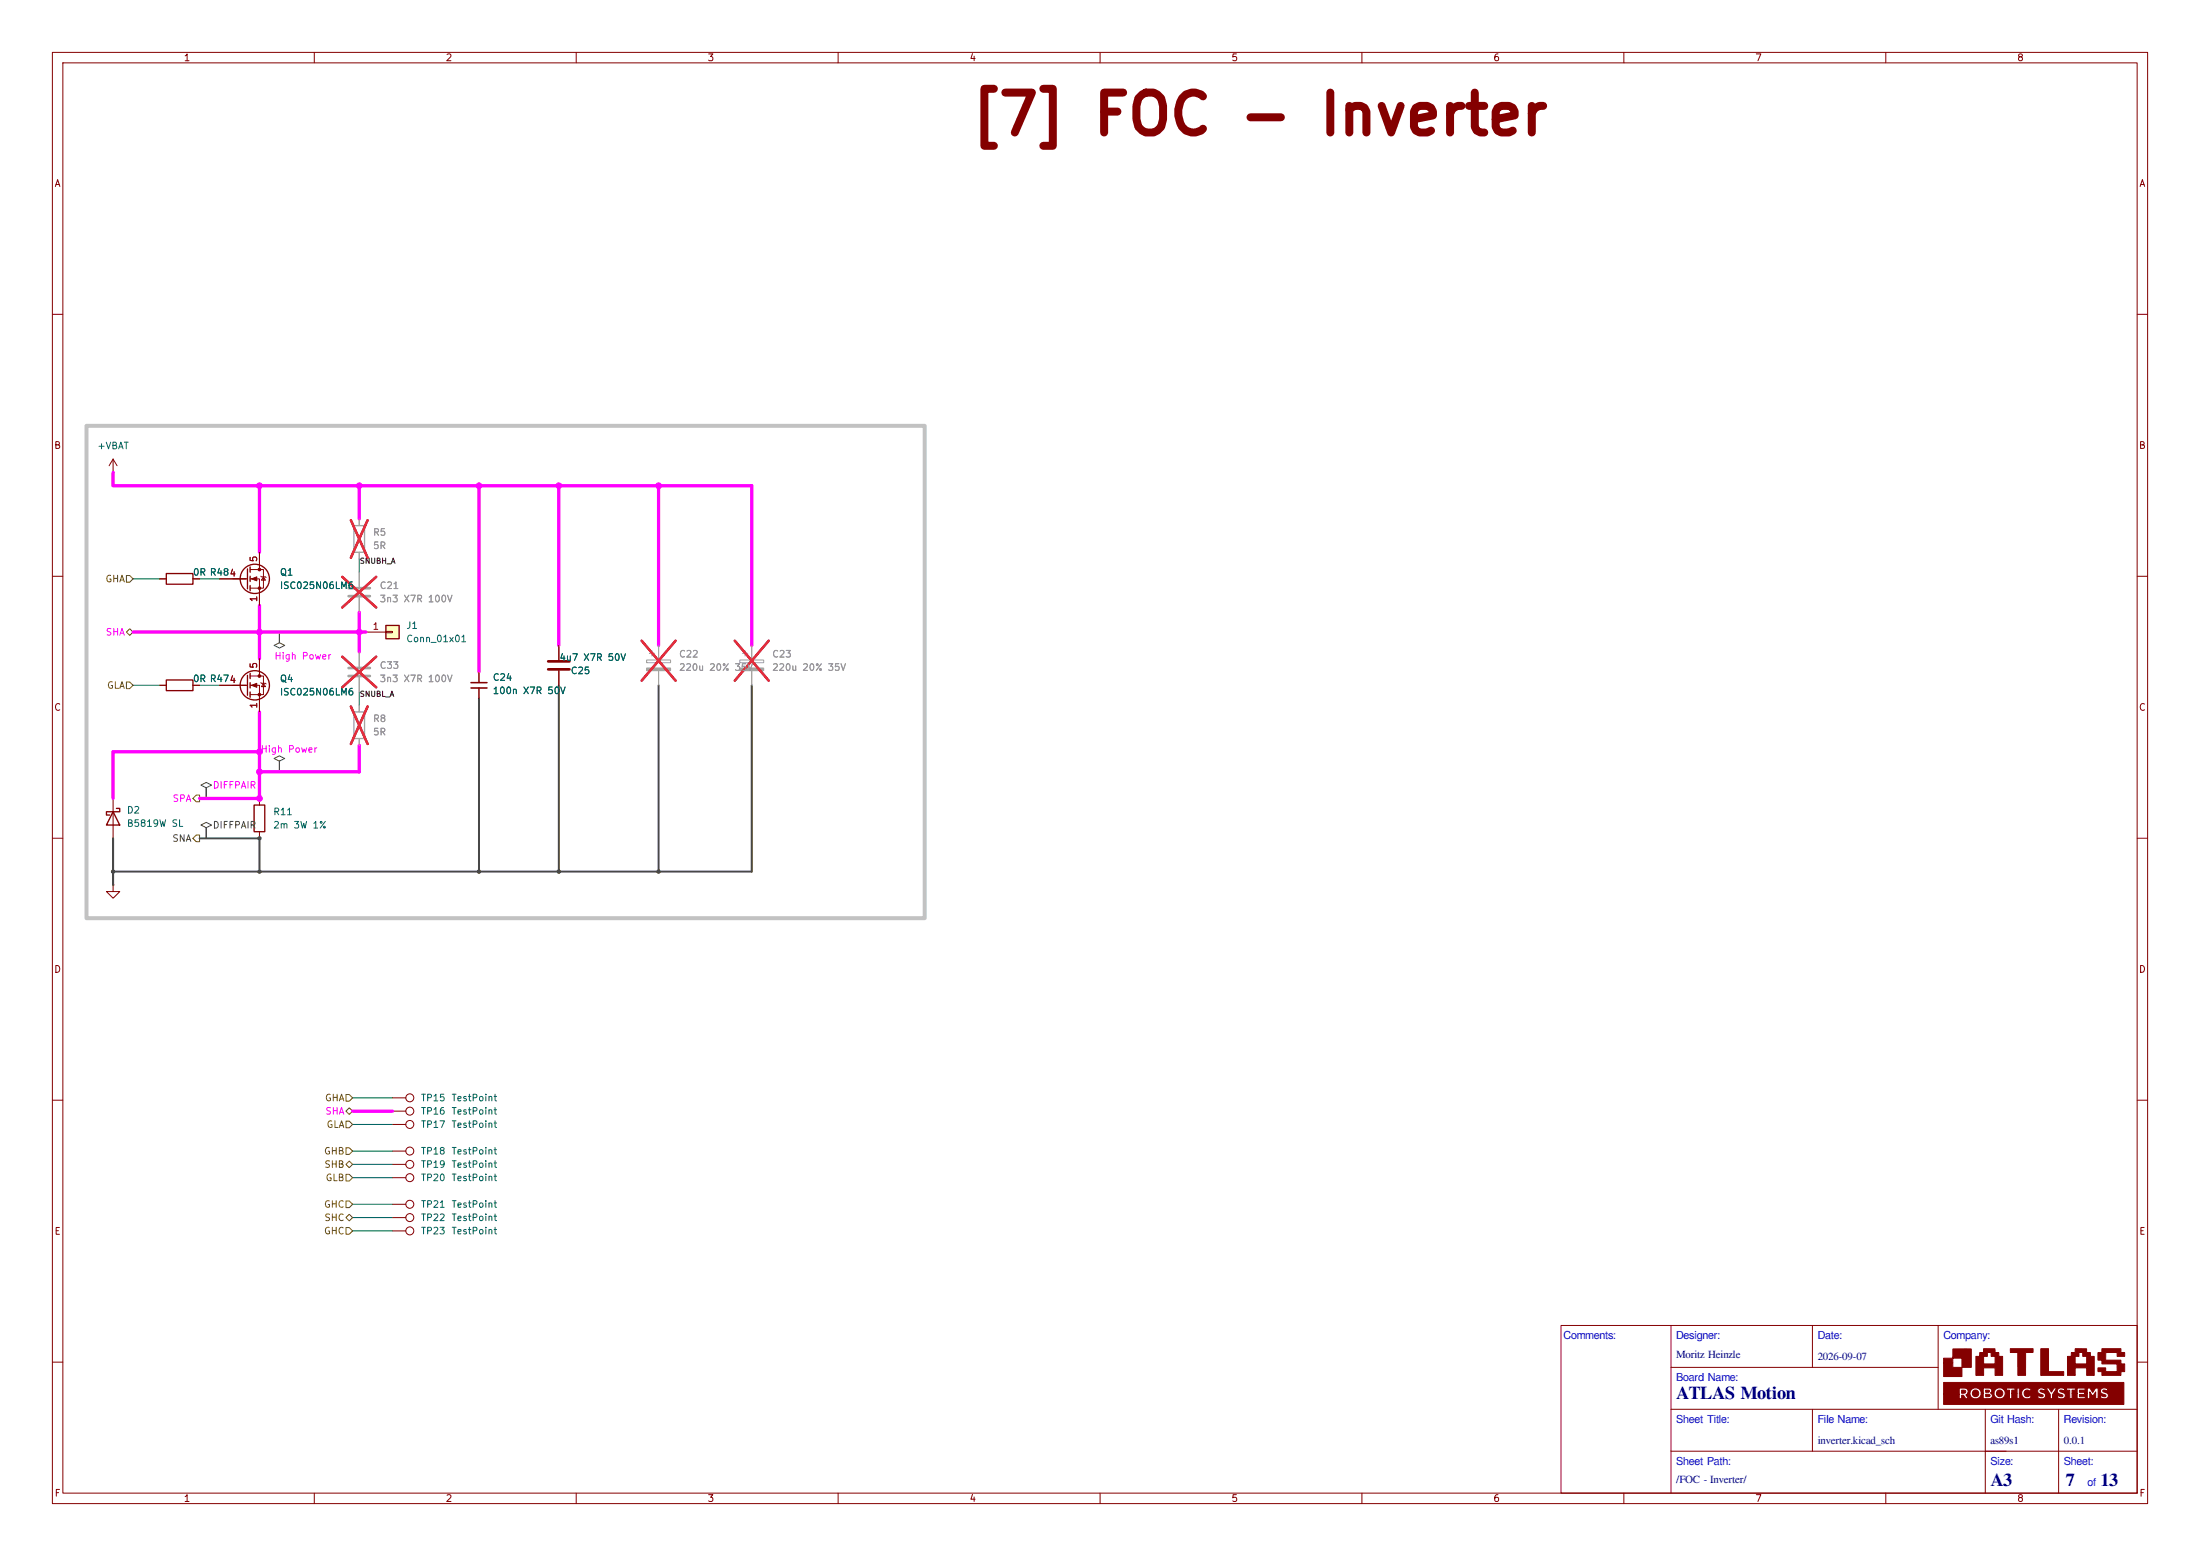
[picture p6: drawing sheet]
<svg xmlns="http://www.w3.org/2000/svg" width="420mm" height="297mm" viewBox="0 0 420 297" stroke-linecap="round" stroke-linejoin="round" font-family="sans-serif">
<g fill="none" stroke="#840000" stroke-width=".19">
<path d="M10 10h400v277h-400zM12 12h396v273h-396zM60 10v2M110 10v2M160 10v2M210 10v2M260 10v2M310 10v2M360 10v2M10 60h2M408 60h2M10 110h2"/>
<path d="M408 110h2M30.5 130.8h1.2M36.8 130.8h1.3M41.9 130.8h5.3M47.8 129h2.5v3.6h-2.5M47.8 130.8h1.7v5.1M49.5 125.7v3.3M49.8 130.3l1 .3M50.3 130.4l.4 .7h-.8zM10 160h2M21.6 152.4v7.6M49.5 152.4v1.3"/>
<path d="M49.5 158.8v1.2M408 160h2M21.6 168.9v1.3h1.3l-1.3 1.3-1.3-1.3h1.3M21.6 168.9h.1M10 210h2M74.9 209.6h2.6M74.9 212.1h2.6M74.9 219.7h2.6M74.9 214.6h2.6M408 210h2M74.9 224.8h2.6M74.9 229.9h2.6"/>
<path d="M74.9 232.4h2.6M74.9 234.9h2.6M74.9 222.2h2.6M298 253h110v32h-110zM319 253v32M346 253v8M370 253v16M10 260h2M319 277h89M319 269h89M319 261h51M346 269v8"/>
<path d="M379 269v16M393 269v16M408 260h2M60 285v2M110 285v2M160 285v2M210 285v2M260 285v2M310 285v2M360 285v2"/>
<circle cx="78.2" cy="209.5" r=".76"/>
<circle cx="78.2" cy="219.7" r=".76"/>
<circle cx="78.2" cy="212.1" r=".76"/>
<circle cx="78.2" cy="214.6" r=".76"/>
<circle cx="78.2" cy="224.8" r=".76"/>
<circle cx="78.2" cy="229.9" r=".76"/>
<circle cx="78.2" cy="232.4" r=".76"/>
<circle cx="78.2" cy="222.2" r=".76"/>
<circle cx="78.2" cy="234.9" r=".76"/>
</g>
<g fill="#840000" stroke="#840000" stroke-width=".19">
<path d="M371 263.9h34.5v4.2h-34.5v-2h3l.1 .8 .4 .1v-.7h.3l.5 .7h.2h.3l-.5-.7 .4-.5h.4v.3a1.08 1.08 0 0 0 1.1 .9 1.08 1.08 0 0 0 1-1h.4v1h.9a.59 .59 0 0 0 .8-.3 .59 .59 0 0 0-.3-.8h.7a1.07 1.07 0 0 0 1.4 1.1 1.07 1.07 0 0 0 .3-1.9h.6v.2h.6v1.7h.5v-1h1v1h.4v-1h.4a1.07 1.07 0 0 0 .7 1 1.07 1.07 0 0 0 1.2-.3l1.2 .1a.82 .82 0 0 0 1 .2 .82 .82 0 0 0 .4-.9l-1-.6a.54 .54 0 0 1 .8 0l.3-.3-.4-.2h.5l.4 .6a1.37 1.37 0 0 1 .4 1.4h.4v-.3h.9a.88 .88 0 0 0 .9 .3 .88 .88 0 0 0 .7-.8 1.27 1.27 0 0 0-1.1-.6l.1-.3 .7 .2 .2-.4h.3v.2l.6 .1v1.6h.5v-1h.9v1h1.6v-.4h-1.1v-.4h.9v-.2h.6v1h.4v-1.3l.6 .8 .6-.8v1.3h.4v-.3h.4a.84 .84 0 0 0 1 .3 .84 .84 0 0 0 .6-.8l-1.1-.7a.57 .57 0 0 1 .8 0l.3-.3a.85 .85 0 0 0-1.5 .3 1.1 1.1 0 0 0 1 .8v.1a.64 .64 0 0 1-.8 0l-.3 .3h-.4v-1.8h-.5l-.5 .9-.5-.9h-.5v1.1h-.6v-.2h-.9v-.5h1.1v-.4h-1.6v1.1h-.9v-.7h.6v-.4h-1.7v.2h-.3a.77 .77 0 0 0-1-.1 .77 .77 0 0 0-.3 .9l.9 .5a.63 .63 0 0 1-.9 0l-.2 .3h-.9a1.26 1.26 0 0 1 .5-1.3l.3-.4-.5-.1-.5 .8-.5-.8-1 .1a.69 .69 0 0 0-1.1 .4 .69 .69 0 0 0 .8 .8l.3 .2a.58 .58 0 0 1-.9 0l-.3 .3h-1.1l-.3-.3a.66 .66 0 0 1-.9 0 .66 .66 0 0 1 0-1 .66 .66 0 0 1 1 .1l.1-.3a1.08 1.08 0 0 0-1.1-.2 1.08 1.08 0 0 0-.7 1h-.4v-1.1h-.4v1.1h-1v-.7h.6v-.4h-1.7v.2h-.6a1.08 1.08 0 0 0-1.7 .8h-.6l.1-.2a.67 .67 0 0 0-.2-.7 .67 .67 0 0 0-.8-.1h-.6v1.1h-.4v-.2a1.09 1.09 0 0 0-1.1-.9 1.09 1.09 0 0 0-1 .9h-.4a.82 .82 0 0 0-1.2-.9l-.5 .1v1.1h-3z"/>
<path d="M371 259.2h1.8v-1.7h3.5v3.5h-1.8v1.7h-3.5v-2.6h1.8v.9h1.7v-1.8h-1.7v.9h-1.8z"/>
<path d="M377.9 258.2h.8v-.8h2.2v.8h.7v.7h.7v3.6h-1.4v-1.4h-2.2v1.4h-1.5v-3.6h1.5v1.4h2.2v-1.4h-.8v-.4a.44 .44 0 0 0-.2-.4 .44 .44 0 0 0-.5 .1v.7h-1.5z"/>
<path d="M383.8 257.4h4.3v.7l-1.4 .1v4.3h-1.5v-4.3h-1.4z"/>
<path d="M389.6 257.4h1.5v4.4h2.9v.7h-4.4z"/>
<path d="M395.4 258.2h.7l.1-.8h2.1l.1 .8h.7v.7h.7v3.6h-1.4v-1.4h-2.2v1.4h-1.5v-3.6h1.5v1.4h2.2v-1.4h-.8v-.7h-.7v.7h-1.5z"/>
<path d="M400.5 258.2h.7l.1-.8h3.6v.8h.7v.7h-1.4v-.7h-2.2v1.4h2.9v.7h.7v1.5h-.7v.7h-3.6v-.7h-.8v-.7h1.5v.7h2.2v-1.4l-2.9-.1v-.7h-.8z"/>
<path d="M374.5 265.3l.5 .1a.31 .31 0 0 1 .3 .3 .31 .31 0 0 1-.5 .2h-.3z"/>
<path d="M379.1 266.1a.53 .53 0 0 1 .8 .4l-.8 .1z"/>
<path d="M379.1 265.3l.6 .1 .1 .2-.7 .2z"/>
<path d="M48 130.8l1-.4v.8z"/>
<circle cx="377.2" cy="266" r=".63"/>
<circle cx="381.7" cy="266" r=".63"/>
<circle cx="49.5" cy="129" r=".25"/>
<circle cx="49.5" cy="132.6" r=".25"/>
</g>
<path d="M66.5 112.3h4.1M66.5 113.8h4.1" fill="none" stroke="#a1a1a1" stroke-width=".51"/>
<path d="M68.6 99.1v1.2M68.6 105.4v1.3M68.6 109.2v2.8M68.6 114v2.8M68.6 134.6v1.3M68.6 141v1.2" fill="none" stroke="#a1a1a1" stroke-width=".19"/>
<path d="M67 99.3l3.2 7.2M70.2 99.3l-3.2 7.2M65.3 110.1l6.5 5.9M71.8 110.1l-6.5 5.9M67 134.8l3.2 7.2M70.2 134.8l-3.2 7.2" fill="none" stroke="#e12e31" stroke-width=".46"/>
<g fill="none" stroke="#840000" stroke-width=".25">
<path d="M31.7 129.8h5.1v2h-5.1zM47.2 128.9v3.8M47.8 128.5v1M47.8 130.3v1M47.8 132.1v1M21.6 154.9l1.3 2.6h-2.6zM22.2 154.3h.7v.6h-2.6v.7h.7M48.5 153.7h2v5.1h-2z"/>
<circle cx="48.6" cy="130.8" r="2.79"/>
</g>
<path d="M67.6 100.3h2v5.1h-2zM67.6 135.9h2v5.1h-2z" fill="none" stroke="#a1a1a1" stroke-width=".25"/>
<path d="M73.7 119.4h2.5v2.5h-2.5z" fill="#ffffc2"/>
<g fill="none" stroke="#840000" stroke-width=".25">
<path d="M31.7 109.5h5.1v2h-5.1zM47.2 108.6v3.8M47.8 108.2v1M47.8 110v1M47.8 111.8v1M73.7 119.4h2.5v2.5h-2.5z"/>
<circle cx="48.6" cy="110.5" r="2.79"/>
</g>
<g fill="none" stroke="#840000" stroke-width=".19">
<path d="M21.6 90.2h.1M21.6 87.6l-.8 1.3M21.6 87.6l.8 1.3M21.6 87.6v2.6M30.5 110.5h1.2M36.8 110.5h1.3M41.9 110.5h5.3M47.8 108.7h2.5v3.6h-2.5M47.8 110.5h1.7v5.1M49.5 105.4v3.3M49.8 110l1 .2M50.3 110.1l.4 .6h-.8z"/>
<path d="M30.5 130.8h1.2M36.8 130.8h1.3M41.9 130.8h5.1M49.5 125.7v2.6M49.5 133.4v2.5M69.8 120.7h3.9M73.7 120.5h1.2v.3h-1.2zM91.4 128.3v2M91.4 131.3v2.1M106.7 123.2v2.8M106.7 128v2.8"/>
</g>
<g fill="none" stroke="#a1a1a1" stroke-width=".19">
<path d="M68.6 99.1v1.2M68.6 105.4v1.3M68.6 109.2v2.8M68.6 114v2.8M68.6 124.5v2.8M68.6 129.3v2.8M68.6 134.6v1.3M123.4 126h4.6v.5h-4.6zM124 124.7h1M124.5 124.2v1M125.7 123.2v2.8M125.7 128v2.8"/>
<path d="M141.2 126h4.6v.5h-4.6zM141.7 124.7h1M142.2 124.2v1M143.5 123.2v2.8M143.5 128v2.8M68.6 141v1.2"/>
</g>
<g fill="#a1a1a1" stroke="#a1a1a1" stroke-width=".19">
<path d="M123.4 127.5h4.6v.5h-4.6z"/>
<path d="M141.2 127.5h4.6v.5h-4.6z"/>
</g>
<path d="M67 99.3l3.2 7.2M70.2 99.3l-3.2 7.2M65.3 110.1l6.5 5.9M71.8 110.1l-6.5 5.9M65.3 125.3l6.5 5.9M67 134.8l3.2 7.2M70.2 134.8l-3.2 7.2M71.8 125.3l-6.5 5.9M122.5 122.3l6.5 7.6M129 122.3l-6.5 7.6M140.3 122.3l6.4 7.6M146.7 122.3l-6.4 7.6" fill="none" stroke="#e12e31" stroke-width=".46"/>
<g fill="#840000" stroke="#840000" stroke-width=".19">
<path d="M48 110.5l1-.4v.8z"/>
<circle cx="49.5" cy="108.7" r=".25"/>
<circle cx="49.5" cy="112.3" r=".25"/>
</g>
<path d="M104.6 126.2h4.1M104.6 127.8h4.1" fill="none" stroke="#840000" stroke-width=".51"/>
<path d="M66.5 127.5h4.1M66.5 129h4.1" fill="none" stroke="#a1a1a1" stroke-width=".51"/>
<path d="M89.9 130.3h3.1M89.9 131.3h3.1" fill="none" stroke="#840000" stroke-width=".3"/>
<path d="M53.3 120.7v2l1.1 .5-1.1 .5-1-.5 1-.5zM38.4 149.9l1-.5 1 .5-1 .5v2v-2zM38.4 157.5l1-.5 1 .5-1 .5v2v-2zM52.3 144.8l1-.5 1.1 .5-1.1 .5v2v-2z" fill="none" stroke="#484848" stroke-width=".19"/>
<g fill="none" stroke="#725600" stroke-width=".19">
<path d="M24.1 109.9h.7l.6 .6-.6 .6h-.7zM24.1 130.2h.7l.6 .6-.6 .6h-.7zM24.1 120.7l.7-.7 .6 .7-.6 .6zM37.5 151.8h.6v1.2h-.6l-.7-.6zM37.5 159.4h.6v1.3h-.6l-.7-.7zM66 219.1h.7l.6 .6-.6 .6h-.7zM66 214h.7l.6 .6-.6 .7h-.7zM66 208.9h.7l.6 .7-.6 .6h-.7zM66.7 211.5l.6 .6-.6 .6-.7-.6zM66 222.2l.7-.6 .6 .6-.6 .7zM66 224.2h.7l.6 .6-.6 .6h-.7zM66 229.2h.7l.6 .7-.6 .6h-.7z"/>
<path d="M66 232.4l.7-.6 .6 .6-.6 .6zM66 234.3h.7l.6 .6-.6 .7h-.7z"/>
</g>
<path d="M91.4 133.4v33M106.7 130.8v35.6M125.7 130.8v35.6M143.5 130.8v35.6h-121.9M21.6 160v8.9M38.1 160h11.4v6.4" fill="none" stroke="#484848" stroke-width=".38"/>
<g fill="none" stroke="#f0f" stroke-width=".63">
<path d="M21.6 90.2v2.5h121.9v30.5M49.5 92.7v12.7M68.6 92.7v6.4M91.4 92.7v35.6M106.7 92.7v30.5M125.7 92.7v30.5M49.5 115.6v10.1M68.6 116.8v7.7M25.4 120.7h44.4M49.5 135.9v16.5h-11.4M49.5 143.5h-27.9v8.9M68.6 142.2v5.1h-19.1"/>
<path d="M67.3 212.1h7.6"/>
</g>
<g fill="none" stroke="#009600" stroke-width=".19">
<path d="M25.4 110.5h5.1M38.1 110.5h3.8M68.6 106.7v2.5M25.4 130.8h5.1M38.1 130.8h3.8M68.6 132.1v2.5M67.3 219.7h7.6M67.3 214.6h7.6M67.3 209.6h7.6M67.3 232.4h7.6M67.3 234.9h7.6M67.3 229.9h7.6"/>
<path d="M67.3 224.8h7.6M67.3 222.2h7.6"/>
</g>
<path d="M16.5 81.3h160v94h-160z" fill="none" stroke="#c2c2c2" stroke-width=".76"/>
<g fill="#f0f" stroke="#f0f" stroke-width=".19">
<circle cx="49.5" cy="92.7" r=".54"/>
<circle cx="68.6" cy="120.7" r=".54"/>
<circle cx="68.6" cy="92.7" r=".54"/>
<circle cx="91.4" cy="92.7" r=".54"/>
<circle cx="106.7" cy="92.7" r=".54"/>
<circle cx="125.7" cy="92.7" r=".54"/>
<circle cx="49.5" cy="120.7" r=".54"/>
<circle cx="49.5" cy="143.5" r=".54"/>
<circle cx="49.5" cy="147.3" r=".54"/>
<circle cx="49.5" cy="152.4" r=".54"/>
</g>
<g fill="#484848" stroke="#484848" stroke-width=".19">
<circle cx="91.4" cy="166.4" r=".32"/>
<circle cx="106.7" cy="166.4" r=".32"/>
<circle cx="125.7" cy="166.4" r=".32"/>
<circle cx="21.6" cy="166.4" r=".32"/>
<circle cx="49.5" cy="160" r=".32"/>
<circle cx="49.5" cy="166.4" r=".32"/>
</g>
<text font-size="7.6" fill="#840000" x="185" y="27.6">[7] FOC - Inverter</text>
<g font-size="3.5" fill="#00007f">
<text x="320" y="267.1">ATLAS Motion</text>
<text x="380" y="283.6">A3</text>
<text x="394.4" y="283.6">7</text>
<text x="401" y="283.6">13</text>
</g>
<g font-size="2.1" fill="#00f">
<text x="298.5" y="255.6">Comments:</text>
<text x="320" y="255.6">Designer:</text>
<text x="347" y="255.6">Date:</text>
<text x="371" y="255.6">Company:</text>
<text x="320" y="263.6">Board Name:</text>
<text x="320" y="271.6">Sheet Title:</text>
<text x="347" y="271.6">File Name:</text>
<text x="380" y="271.6">Git Hash:</text>
<text x="394" y="271.6">Revision:</text>
<text x="320" y="279.6">Sheet Path:</text>
<text x="380" y="279.6">Size:</text>
<text x="394" y="279.6">Sheet:</text>
<text x="398.5" y="283.6">of</text>
</g>
<g font-size="2.1" fill="#00007f">
<text x="320" y="259.1">Moritz Heinzle</text>
<text x="347" y="259.6">2026-09-07</text>
<text x="347" y="275.6">inverter.kicad_sch</text>
<text x="380" y="275.6">as89s1</text>
<text x="394" y="275.6">0.0.1</text>
<text x="320" y="283.1">/FOC - Inverter/</text>
</g>
<g font-size="1.3" fill="#840000">
<text x="35" y="12">1</text>
<text x="85" y="12">2</text>
<text x="135" y="12">3</text>
<text x="185" y="12">4</text>
<text x="235" y="12">5</text>
<text x="285" y="12">6</text>
<text x="335" y="12">7</text>
<text x="385" y="12">8</text>
<text x="10.3" y="36">A</text>
<text x="408.3" y="36">A</text>
<text x="10.2" y="86">B</text>
<text x="408.2" y="86">B</text>
<text x="10.2" y="136">C</text>
<text x="408.2" y="136">C</text>
<text x="10.2" y="186">D</text>
<text x="408.2" y="186">D</text>
<text x="10.3" y="236">E</text>
<text x="408.3" y="236">E</text>
<text x="10.3" y="286">F</text>
<text x="35" y="287">1</text>
<text x="85" y="287">2</text>
<text x="135" y="287">3</text>
<text x="185" y="287">4</text>
<text x="235" y="287">5</text>
<text x="285" y="287">6</text>
<text x="335" y="287">7</text>
<text x="385" y="287">8</text>
<text x="408.3" y="286">F</text>
</g>
<g font-size="1.3" fill="#006464">
<text x="18.5" y="86.1">+VBAT</text>
<text x="36.7" y="110.2">0R R484</text>
<text x="53.3" y="110.2">Q1</text>
<text x="53.3" y="112.7">ISC025N06LM6</text>
<text x="77.5" y="120.3">J1</text>
<text x="77.5" y="122.9">Conn_01x01</text>
<text x="36.7" y="130.5">0R R474</text>
<text x="53.3" y="130.5">Q4</text>
<text x="94" y="130.2">C24</text>
<text x="106.7" y="126.4">4u7 X7R 50V</text>
<text x="108.8" y="129">C25</text>
<text x="53.3" y="133">ISC025N06LM6</text>
<text x="94" y="132.8">100n X7R 50V</text>
<text x="24.1" y="155.6">D2</text>
<text x="52.1" y="155.9">R11</text>
<text x="24.1" y="158.1">B5819W SL</text>
<text x="52.1" y="158.4">2m 3W 1%</text>
<text x="80.2" y="210.5">TP15</text>
<text x="80.2" y="213.1">TP16</text>
<text x="80.2" y="215.6">TP17</text>
<text x="86.1" y="210.5">TestPoint</text>
<text x="86.1" y="213.1">TestPoint</text>
<text x="86.1" y="215.6">TestPoint</text>
<text x="80.2" y="220.7">TP18</text>
<text x="86.1" y="220.7">TestPoint</text>
<text x="80.2" y="225.8">TP20</text>
<text x="80.2" y="223.2">TP19</text>
<text x="86.1" y="225.8">TestPoint</text>
<text x="86.1" y="223.2">TestPoint</text>
<text x="80.2" y="230.8">TP21</text>
<text x="80.2" y="233.4">TP22</text>
<text x="86.1" y="230.8">TestPoint</text>
<text x="86.1" y="233.4">TestPoint</text>
<text x="80.2" y="235.9">TP23</text>
<text x="86.1" y="235.9">TestPoint</text>
</g>
<g font-size="1.3" fill="#a90000">
<text x="49.4" y="107.4" transform="rotate(-90 49.4 107.4)">5</text>
<text x="49.4" y="115" transform="rotate(-90 49.4 115)">1</text>
<text x="71" y="120.5">1</text>
<text x="49.4" y="127.7" transform="rotate(-90 49.4 127.7)">5</text>
<text x="49.4" y="135.4" transform="rotate(-90 49.4 135.4)">1</text>
</g>
<g font-size="1.3" fill="#989898">
<text x="71.1" y="102.6">R5</text>
<text x="71.1" y="105.1">5R</text>
<text x="72.4" y="112.7">C21</text>
<text x="72.4" y="115.3">3n3 X7R 100V</text>
<text x="129.5" y="125.8">C22</text>
<text x="147.3" y="125.8">C23</text>
<text x="72.4" y="128">C33</text>
<text x="72.4" y="130.5">3n3 X7R 100V</text>
<text x="129.5" y="128.3">220u 20% 35V</text>
<text x="147.3" y="128.3">220u 20% 35V</text>
<text x="71.1" y="138.1">R8</text>
<text x="71.1" y="140.7">5R</text>
</g>
<g font-size="1.3" fill="#725600">
<text x="20" y="111.5">GHA</text>
<text x="20.3" y="131.8">GLA</text>
<text x="61.9" y="210.5">GHA</text>
<text x="62.2" y="215.6">GLA</text>
<text x="61.8" y="220.7">GHB</text>
<text x="61.8" y="223.2">SHB</text>
<text x="62.1" y="225.8">GLB</text>
<text x="61.8" y="230.8">GHC</text>
<text x="61.8" y="233.4">SHC</text>
<text x="61.8" y="235.9">GHC</text>
</g>
<g font-size="1.3" fill="#f0f">
<text x="20.1" y="121.6">SHA</text>
<text x="52.3" y="126.2">High Power</text>
<text x="49.7" y="144">High Power</text>
<text x="32.8" y="153.4">SPA</text>
<text x="40.5" y="150.8">DIFFPAIR</text>
<text x="62" y="213.1">SHA</text>
</g>
<g font-size="1.3" fill="#484848">
<text x="32.8" y="161">SNA</text>
<text x="40.5" y="158.4">DIFFPAIR</text>
</g>
<g font-size="1" fill="#0f0f0f">
<text x="68.6" y="107.8">SNUBH_A</text>
<text x="68.6" y="133.2">SNUBL_A</text>
</g>
</svg>
